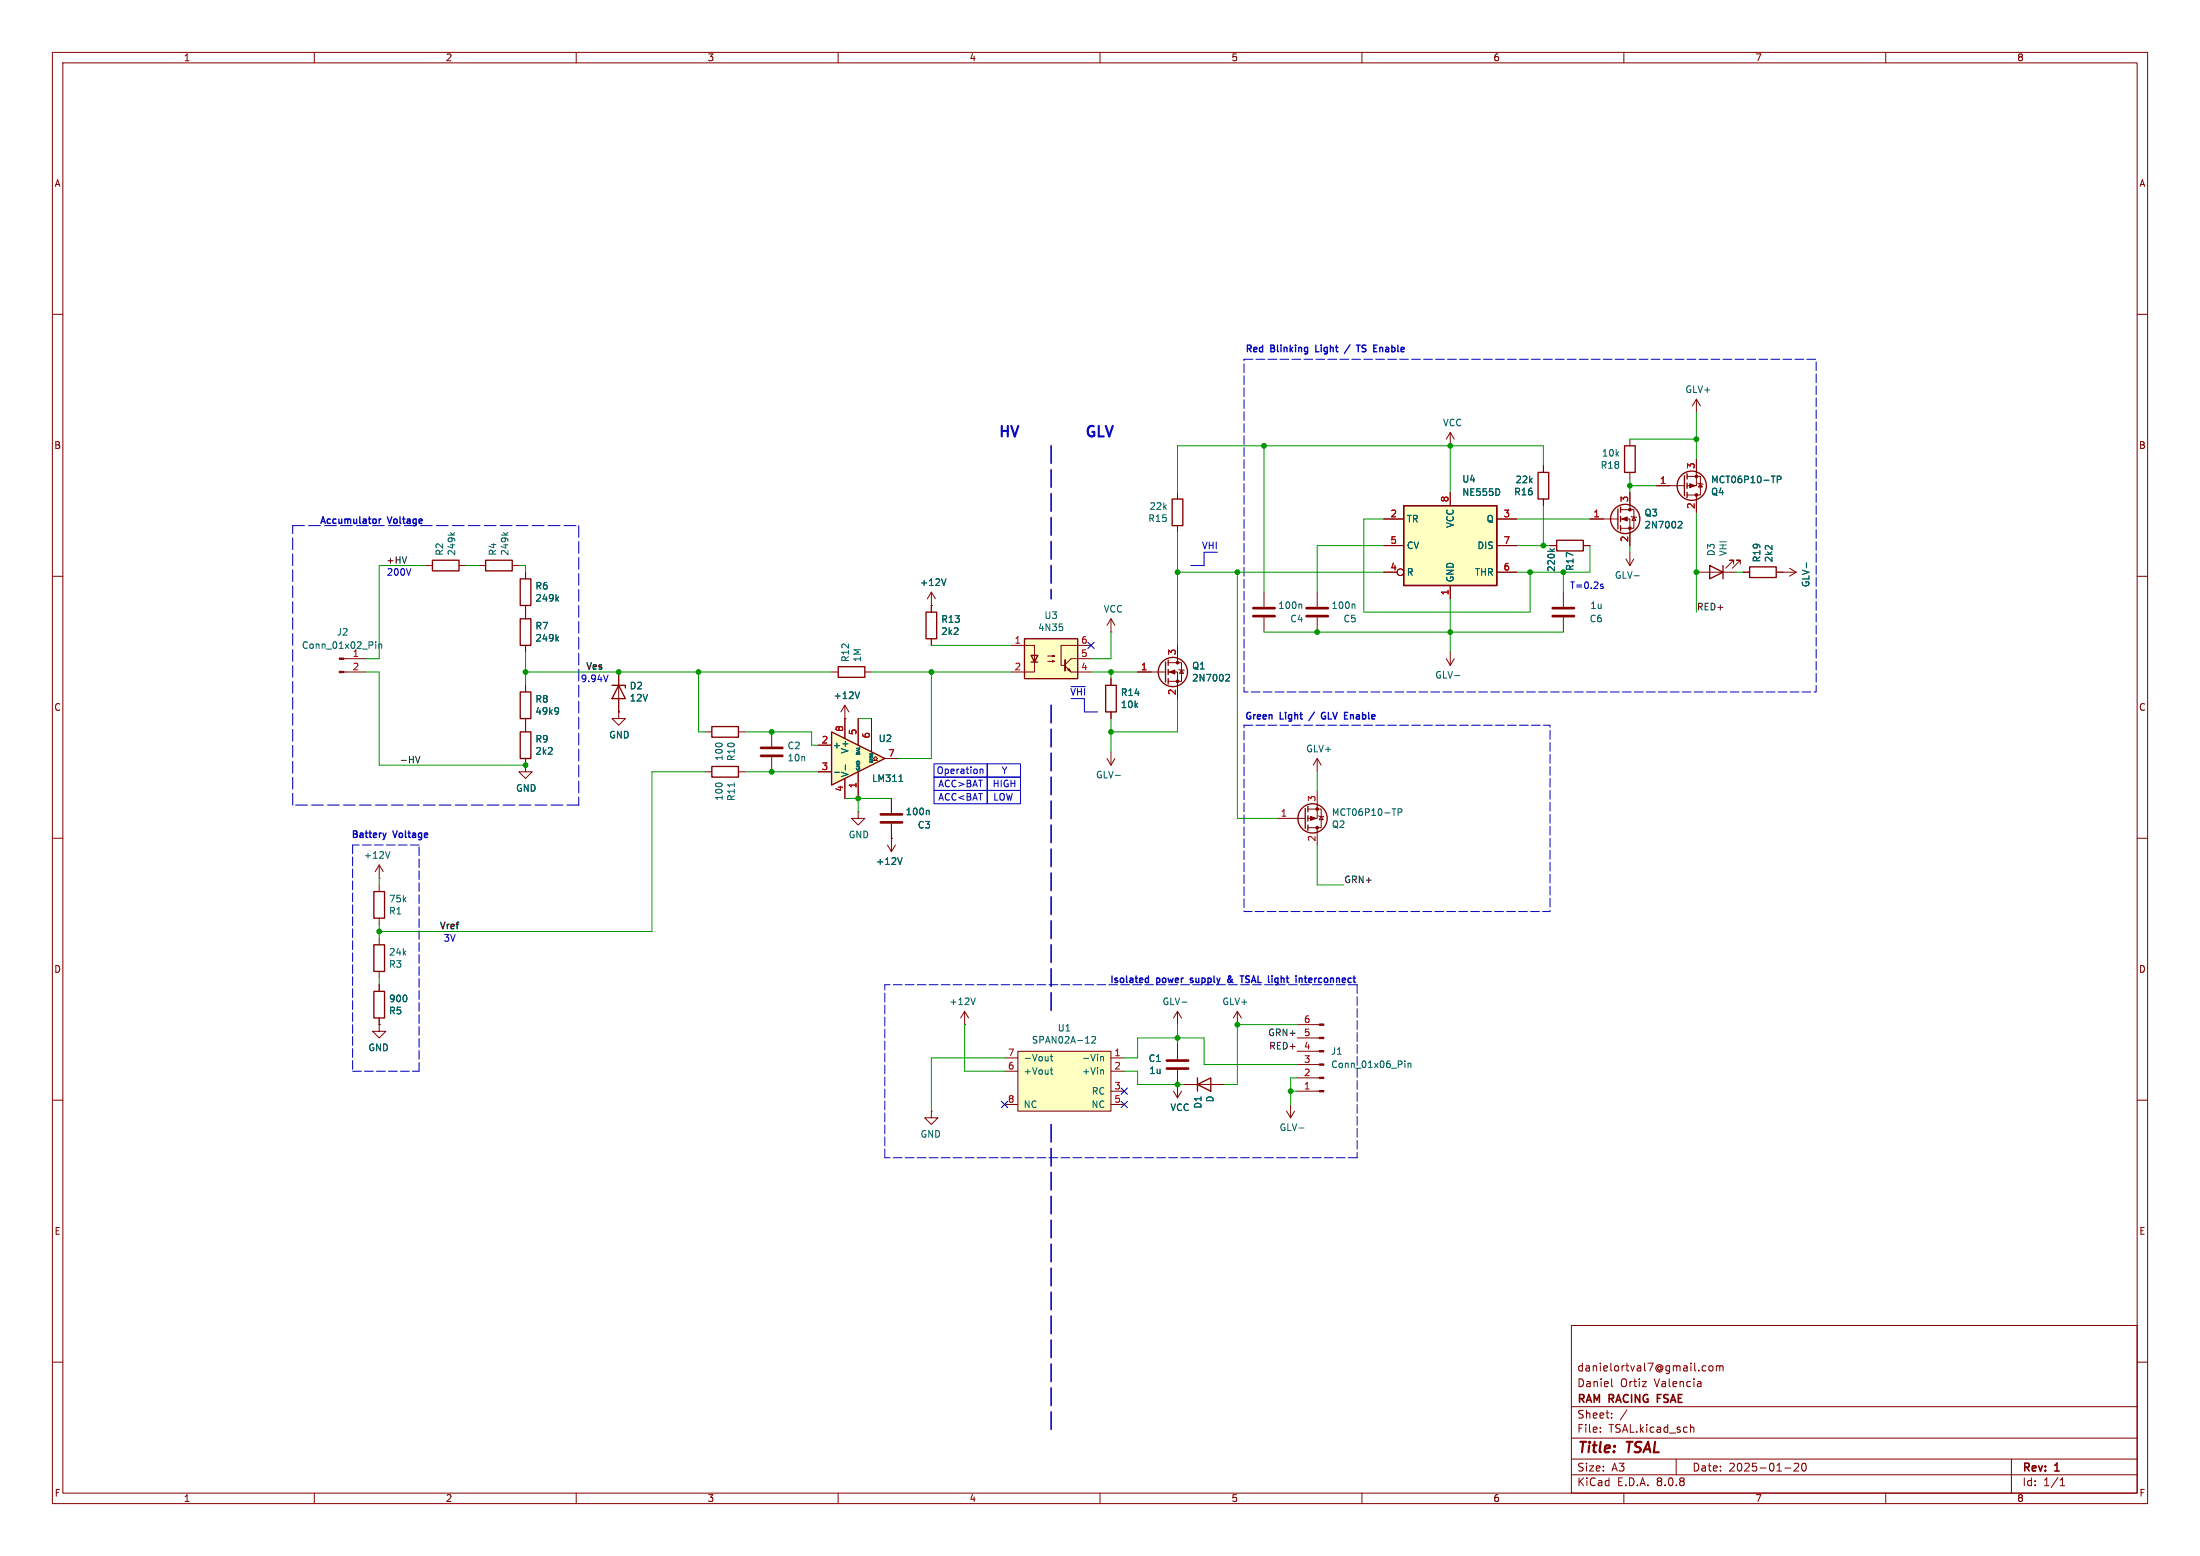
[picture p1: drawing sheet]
<svg xmlns="http://www.w3.org/2000/svg" width="420mm" height="297mm" viewBox="0 0 420 297" stroke-linecap="round" stroke-linejoin="round" font-family="sans-serif">
<g fill="none" stroke="#840000" stroke-width=".19">
<path d="M10 10h400v277h-400zM12 12h396v273h-396zM60 10v2M110 10v2M160 10v2M210 10v2M260 10v2M310 10v2M360 10v2M10 60h2M408 60h2M224.8 94v1.3"/>
<path d="M316.2 92.7h5.4M322.1 90.9h2.5v3.6h-2.5M323.8 87.6v5.1h-1.7M323.8 94.5v3.3M324.1 92.2l1 .3M324.6 92.3l.4 .7h-.8zM10 110h2M177.8 115.6h.1M177.8 113l-.8 1.3M177.8 113v3.8M177.8 113l.8 1.3M224.8 100.3v1.3"/>
<path d="M295.9 104.1h1.3M302.3 104.1h1.2M408 110h2M147.3 139.7v2.8M177.8 121.9v1.3M212.1 129.5v1.3M212.1 135.9v1.3M217.2 128.3h5.3M223 128.3h1.8v5.1M223 126.5h2.6v3.5h-2.6M224.8 123.2v3.3M225 127.8l1.1 .2"/>
<path d="M225.6 127.9l.3 .6h-.7zM10 160h2M134.6 147.3h1.3M141 147.3h1.2M147.3 144.5v2.8M163.8 154.9v1.3h1.3l-1.3 1.3-1.2-1.3h1.2M163.8 154.9h.1M170.2 152.4v2.8M170.2 157.2v5.4M243.8 156.2h5.4M249.7 154.4h2.5v3.6h-2.5M251.5 151.1v5.1h-1.8"/>
<path d="M251.5 144.8v2.5M251.5 158v3.3M251.5 144.8l-.8 1.3M251.5 144.8l.7 1.3M251.7 155.7l1 .3M252.2 155.8l.4 .7h-.8zM408 160h2M72.4 167.6h.1M72.4 165.1l.8 1.3M72.4 165.1v2.5M72.4 168.9v1.3M72.4 175.3v1.2"/>
<path d="M72.4 179.1v1.2M72.4 165.1l-.8 1.3M169.4 161.3l.8 1.3M170.2 160h.1M170.9 161.3l-.7 1.3M72.4 195.6v1.3h-1.3l1.3 1.2 1.3-1.2h-1.3M72.4 195.6h.1M72.4 185.4v1.3M72.4 188v1.2M72.4 194.3v1.3M10 210h2M408 210h2"/>
<path d="M300 253h108v32h-108zM10 260h2M300 278.5h108M300 274.5h108M300 268.5h108M305.5 273.2v.2M305.5 272.5v.1M307.7 270.5v.2M307.7 263.2v1.3l.2 .2M307.7 269.8v.1M310.6 269.1l-1.3 1.9M320 278.5v3"/>
<path d="M322.7 272.5l.2-.1 .4 .1 .1 .9M324.5 263.7l.2 .2v.8M324.7 264.6l-.5 .1M324.7 264l-.5 .1M325 261.5l.2 .2 .5-.1M325.7 260.8l-.5-.1-.2 .1M326.4 260.8l.3-.1 .3 .3v.4l-.3 .3-.3-.1-.2-.2zM327.7 260.8l.4-.1 .2 .2M327.7 260.7v1M328.3 260.9l.2-.2 .4 .1v.9M328.3 260.9v.8M342.5 279.4l.6-.1 .2 .1 .1 .3-1 1.1h1"/>
<path d="M344.1 279.4l.2-.1a.8 .8 0 0 1 .5 .7 .8 .8 0 0 1-.5 .8l-.2-.2-.2-.4zM384 278.5v6.5M408 260h2M60 285v2M110 285v2M160 285v2M210 285v2M260 285v2M300 281.5h108M310 285v2M340.7 280.2h1.2M360 285v2"/>
<path d="M393.3 283.6h.9M393.3 282.5l.4-.4v1.5"/>
</g>
<path d="M316.4 266.9h.5M317.1 266.2h-.7v1.5" fill="none" stroke="#840000" stroke-width=".3"/>
<g fill="none" stroke="#840000" stroke-width=".25">
<path d="M223.8 95.3h2v5h-2zM321.6 90.8v3.8M322.1 90.4v1M322.1 92.2v1M322.1 94v1M176.8 116.8h2v5.1h-2zM297.2 103.1h5.1v2.1h-5.1zM211.1 130.8h2v5.1h-2zM222.5 126.4v3.8M223 126v1M223 127.8v1M223 129.5v1.1"/>
<path d="M135.9 146.3h5.1v2h-5.1zM249.2 154.3v3.8M249.7 153.9v1M249.7 155.7v1M249.7 157.5v1M71.4 170.2h2v5.1h-2zM71.4 189.2h2v5.1h-2zM71.4 180.3h2v5.1h-2z"/>
<circle cx="323" cy="92.7" r="2.79"/>
<circle cx="223.9" cy="128.3" r="2.79"/>
<circle cx="250.6" cy="156.2" r="2.79"/>
</g>
<g fill="#840000" stroke="#840000" stroke-width=".19">
<path d="M322.6 92.3l1 .4-1 .4z"/>
<path d="M223.3 128.3l1-.4v.8z"/>
<path d="M250.2 155.8l1 .4-1 .4z"/>
<circle cx="323.8" cy="90.9" r=".25"/>
<circle cx="323.8" cy="94.5" r=".25"/>
<circle cx="224.8" cy="130" r=".25"/>
<circle cx="224.8" cy="126.5" r=".25"/>
<circle cx="251.5" cy="154.4" r=".25"/>
<circle cx="251.5" cy="158" r=".25"/>
</g>
<path d="M339.3 91.5h.6l.1-.2v-.3l-.7-.1v1.2M180.6 110.5l-.4 1.3M295.9 104.7l.5 .5M296.7 104.7l-.4 .4M234.2 128.7l.4 .1 .1 .3-.8 .9h.8M140.2 149.5v.7M177.2 154.7l.2 .2v.6M266.9 155h.6l.1-.2v-.3l-.7-.1v1.2M74.4 162.6l-.4 1.2M172.2 163.7l-.4 1.3" fill="none" stroke="#006464" stroke-width=".19"/>
<path d="M145.3 144.3h4.1M145.3 142.7h4.1M168.1 155.4h4.1M168.1 157h4.1" fill="none" stroke="#840000" stroke-width=".51"/>
<path d="M158.7 139.7l10.2 5.1-10.2 5.1z" fill="#ffffc2"/>
<g fill="none" stroke="#840000" stroke-width=".25">
<path d="M308.9 97.2v3.8M309.4 96.8v1M309.4 98.6v1M310.1 85.1h2.1v5.1h-2.1zM309.4 100.3v1M135.9 138.7h5.1v2h-5.1zM158.7 139.7l10.2 5.1-10.2 5.1zM160 127.3h5.1v2h-5.1z"/>
<circle cx="310.3" cy="99.1" r="2.79"/>
</g>
<g fill="none" stroke="#840000" stroke-width=".19">
<path d="M303.5 99.1h5.4M309.4 99.1h1.7v5M309.4 97.3h2.5v3.5h-2.5M311.1 83.8v1.3M311.1 90.2v1.2M311.1 94v3.3M311.4 98.6l1 .2M311.9 98.7l.4 .6h-.8zM310.4 106.7l.7 1.3M311.1 105.4v2.6M311.9 106.7l-.8 1.3M65.6 128.3h4.2"/>
<path d="M65.6 125.7h4.2M134.6 139.7h1.3M141 139.7h1.2M158.7 128.3h1.3M161.3 137.2h.1M161.3 134.6v6.4M161.3 134.6l-.8 1.3M161.3 134.6l.8 1.3M163.8 137.2v5M165.1 128.3h1.3M166.4 137.2v6.3M156.2 142.2h2.5"/>
<path d="M156.2 147.3h2.5M161.3 148.6v3.8M163.8 147.3v5.1M166.8 145.2h.3l-.3-.4 .3-.4 .4 .4-.4 .4h.4M168.9 144.8h2.5M184.1 195.6h.1M184.1 193l.8 1.3M184.1 193v2.6M184.1 193l-.7 1.3M224.8 193l.8 1.3M224.8 193v2.6M224.8 193l-.8 1.3"/>
</g>
<path d="M320.5 99.5l.5 .1 .1 .3-.8 .9h.8M312 109.9h.9M71.7 122.5v.1M71.7 122.9v.9M72.3 122.9v.9M72.3 123l.2-.1 .3 .1 .1 .8M164.1 132.1l-.4 1.2M159.3 147.4h.9M161.4 146v1M171.6 149.2h.7M186.2 190.5l-.4 1.3M225.6 191.3h1" fill="none" stroke="#006464" stroke-width=".19"/>
<g fill="#840000" stroke="#840000" stroke-width=".19">
<path d="M309.6 99.1l1-.4v.7z"/>
<path d="M64.8 128.1h.8v.3h-.8z"/>
<path d="M64.8 125.6h.8v.3h-.8z"/>
<circle cx="311.1" cy="100.8" r=".25"/>
<circle cx="311.1" cy="97.3" r=".25"/>
</g>
<path d="M195.6 121.9h10.1v7.6h-10.1z" fill="#ffffc2"/>
<path d="M195.6 121.9h10.1v7.6h-10.1zM196.8 125.1h1.3l-.6 1.3zM196.8 126.4h1.3" fill="none" stroke="#840000" stroke-width=".25"/>
<path d="M193 123.2h4.5v5.1h-4.5M200 126.2h1.3l-.4 .2v-.3l.4 .1M200 125.2h1.3l-.4 .1v-.2l.4 .1M203.3 127.1l1.2 1.2h3.8M203.8 127.9l.3-.3 .2 .5zM208.3 123.2h-5.7v3.8h.6M208.3 125.7h-3.8l-1.2 1.2M224.8 199.4v2.8M224.8 204.2v2.8" fill="none" stroke="#840000" stroke-width=".19"/>
<path d="M203.3 126v2" fill="none" stroke="#840000" stroke-width=".36"/>
<path d="M202.8 119.7v.5" fill="none" stroke="#006464" stroke-width=".19"/>
<path d="M222.8 204h4M222.8 202.4h4" fill="none" stroke="#840000" stroke-width=".51"/>
<path d="M194.3 200.7h17.8v11.4h-17.8z" fill="#ffffc2"/>
<g fill="none" stroke="#840000" stroke-width=".19">
<path d="M276.9 85.1h.1M276.9 82.6l-.8 1.2M276.9 82.6v2.5M276.9 82.6l.7 1.2M294.6 88.9v1.3M294.6 95.3v1.2M81.3 108h1.2M87.6 108h1.3M91.4 108h1.3M97.8 108h1.3M100.3 109.2v1.3M100.3 115.6v2.5"/>
<path d="M241.3 113v2.8M241.3 117.9v2.8M251.5 113v2.8M251.5 117.9v2.8M298.4 113v2.8M298.4 117.9v2.8M332.7 109.2h1.3M339.1 109.2h1.3M100.3 123.2v1.3M100.3 130.8v1.3M100.3 137.2v2.5M276.1 125.7l.8 1.3"/>
<path d="M276.9 124.5v2.5M277.6 125.7l-.7 1.3M100.3 146.1v1.2h1.3l-1.3 1.3-1.2-1.3h1.2M100.3 146.1h.1M100.3 144.8v1.3M236.2 193l.8 1.3M236.2 193v2.6M236.2 193l-.7 1.3M247.6 195.6h4.3M247.6 198.1h4.3M177.8 212.1v1.3h-1.3l1.3 1.2 1.3-1.2h-1.3M177.8 212.1h.1"/>
<path d="M191.8 201.9h2.5M191.8 204.5h2.5M191.8 210.8h2.5M194.3 200.7h17.8v11.4h-17.8zM212.1 201.9h2.5M212.1 204.5h2.5M212.1 208.3h2.5M212.1 210.8h2.5M224 208.3l.8 1.3M224.8 207h.1M224.8 207v2.6M225.6 208.3l-.8 1.3"/>
<path d="M226.1 207h7.6M245.6 212.1l.8 1.3M246.4 210.8v2.6M247.1 212.1l-.7 1.3M247.6 208.3h4.3M247.6 200.7h4.3M247.6 203.2h4.3M247.6 205.7h4.3"/>
</g>
<g fill="none" stroke="#006464" stroke-width=".19">
<path d="M86 101.6l.4 .5M86.8 101.6l-.5 .4M96.1 101.6l.5 .5M97 101.6l-.5 .4M106.3 114.3l.3 .5M106.6 113.9l-.4 .5M248.3 115.3l.2 .2v.6M258.5 115.3l.2 .2v.6M106.3 121.9l.3 .5M106.4 135.1l.2 .2-.1 .9M106.6 121.5l-.4 .5M106.6 135.6l-.2 .3"/>
<path d="M277.7 128.9h1M208.4 198l.5-.2 .3 .4-.8 .9h.8M200.5 201.7h.5M200.5 204.2h.5M200.7 201.2v1.1l.3 .2M200.7 203.8v1.1l.3 .1M210.1 201.7v.8M210.1 201.8l.2-.1h.3l.1 .8M210.5 204.2l.2 .2v.6M248 215.3h.9M268.2 202.5v.1M268.2 202.9v.9"/>
<path d="M268.8 202.9v.9M268.8 203.1l.2-.2 .3 .1 .1 .8"/>
</g>
<path d="M293.6 90.2h2.1v5.1h-2.1zM82.5 106.9h5.1v2.1h-5.1zM92.7 106.9h5.1v2.1h-5.1zM99.3 110.5h2v5.1h-2zM99.3 118.1h2v5.1h-2zM334 108.2h5.1v2h-5.1zM99.3 132.1h2v5.1h-2zM99.3 139.7h2v5.1h-2zM228.6 207l2.5-1.3v2.6zM228.6 205.7v2.6" fill="none" stroke="#840000" stroke-width=".25"/>
<g fill="#840000" stroke="#840000" stroke-width=".19">
<path d="M251.9 195.5h.8v.2h-.8z"/>
<path d="M251.9 198h.8v.2h-.8z"/>
<path d="M251.9 200.5h.8v.3h-.8z"/>
<path d="M251.9 203.1h.8v.2h-.8z"/>
<path d="M251.9 205.6h.8v.3h-.8z"/>
<path d="M251.9 208.2h.8v.2h-.8z"/>
</g>
<path d="M239.3 116.1h4M239.3 117.6h4M249.4 116.1h4.1M249.4 117.6h4.1M296.4 116.1h4.1M296.4 117.6h4.1" fill="none" stroke="#840000" stroke-width=".51"/>
<path d="M268 96.5h17.7v15.3h-17.7z" fill="#ffffc2"/>
<path d="M268 96.5h17.7v15.3h-17.7zM326.4 108l2.5 1.2-2.5 1.3zM328.9 108v2.5M116.8 130.8h2.6v.5M118.1 130.8l1.3 2.6h-2.6z" fill="none" stroke="#840000" stroke-width=".25"/>
<g fill="none" stroke="#840000" stroke-width=".19">
<path d="M323.8 76.2l-.7 1.3M323.8 76.2v2.5M323.8 76.2l.8 1.3M264.2 99.1h3.8M276.9 94v2.5M285.7 99.1h3.9M294.6 88.9v1.3M294.6 95.3v1.2M303.5 99.1h2.6M311.1 94v2.5M316.2 92.7h2.6M323.8 87.6v2.6"/>
<path d="M323.8 95.3v2.5M100.3 109.2v1.3M100.3 115.6v2.5M177.8 115.6h.1M177.8 115.6v1.2M212.1 118.1v2.6M212.1 118.1l-.8 1.3M212.1 118.1l.8 1.3M264.2 109.2h2.5M264.2 104.1h3.8M276.9 111.8v2.5M285.7 109.2h3.9"/>
<path d="M285.7 104.1h3.9M295.9 104.1h1.3M302.3 104.1h1.2M311.1 101.6v2.5M323.8 109.2h7.7M331 107.7v-.8h-.8h.8l-1.6 1.6M332.2 107.7v-.8h-.7h.7l-1.5 1.6M332.7 109.2h1.3M339.1 109.2h3.8M341.6 108.5l1.3 .7M342.9 109.2l-1.3 .8M100.3 123.2v1.3"/>
<path d="M100.3 130.8v1.3M100.3 137.2v2.5M118.1 135.9v1.3h1.3l-1.3 1.2-1.3-1.2h1.3M118.1 135.9h.1M118.1 128.3v7.6M161.3 137.2h.1M161.3 137.2v3.8M163.8 137.2v5M166.4 137.2v6.3M177.8 121.9v1.3M212.1 120.7h.1M212.1 129.5v1.3"/>
<path d="M212.1 135.9v1.3M217.2 128.3h2.5M224.8 123.2v2.5M224.8 130.8v2.6M100.3 146.1h.1M100.3 144.8v1.3M156.2 142.2h2.5M156.2 147.3h2.5M161.3 148.6v3.8M163.8 147.3v5.1M168.9 144.8h2.5M170.2 152.4v2.8"/>
<path d="M170.2 157.2v2.8M211.3 144.8l.8 1.3M212.1 143.5v2.6M212.9 144.8l-.8 1.3M170.2 160h.1M72.4 195.6h.1M72.4 188v1.2M72.4 194.3v1.3M224.8 199.4v2.8M224.8 207h.1M224.8 204.2v2.8M226.1 207h2.5"/>
<path d="M231.1 207h2.6"/>
<circle cx="267.3" cy="109.2" r=".63"/>
</g>
<g fill="none" stroke="#006464" stroke-width=".19">
<path d="M286.2 93.6v.7M320.5 99.5l.5 .1 .1 .3-.8 .9h.8M339.3 91.5h.6l.1-.2v-.3l-.7-.1v1.2M106.3 114.3l.3 .5M106.6 113.9l-.4 .5M180.6 110.5l-.4 1.3M295.9 104.7l.5 .5M296.7 104.7l-.4 .4M344.8 107.4v1M106.3 121.9l.3 .5M106.4 135.1l.2 .2-.1 .9M106.6 121.5l-.4 .5"/>
<path d="M106.6 135.6l-.2 .3M164.1 132.1l-.4 1.2M234.2 128.7l.4 .1 .1 .3-.8 .9h.8M159.3 147.4h.9M161.4 146v1M171.6 149.2h.7M177.2 154.7l.2 .2v.6M212.9 148h1M172.2 163.7l-.4 1.3"/>
</g>
<path d="M80.2 144.4l-.5 1.2" fill="none" stroke="#0f0f0f" stroke-width=".19"/>
<g fill="none" stroke="#0000c2" stroke-width=".19">
<path d="M229.9 105.4v2.6h-2.6M305.6 111.9l.4 .1 .1 .2-.2 .1h-.4M305.6 111.6h.4M116.1 128.9l-.4 1.2M207 133.4v2.5h2.5M178.3 145.8h10.2v2.5h-10.2zM178.3 148.3h10.2v2.6h-10.2zM178.3 150.9h10.2v2.5h-10.2zM187.1 146.8v.8M187.1 146.9l.2-.1 .3 .1 .1 .7M188.5 145.8h6.3v2.5h-6.3zM188.5 150.9h6.3v2.5h-6.3z"/>
<path d="M188.5 148.3h6.3v2.6h-6.3z"/>
</g>
<g fill="none" stroke="#0000c2" stroke-width=".25">
<path d="M257.7 65.8l-1.1 1.6M258.9 65.9h.8M259.3 65.9v1.2M263.4 66.3v.8M263.8 66.3l-.4 .1M72.4 99.1v.8M72.7 99.1l-.3 .2M252.7 136a.68 .68 0 0 0-.4 .6 .68 .68 0 0 0 .4 .6M73.7 159l-.3 .9M218.8 187.5h.4M218.8 186.8h.4M219.2 186.3v1.2"/>
<path d="M234.7 186.3l-.2 .2 .2 .4M234.8 186.7l-.4 .4 .1 .4h.3M236.7 186.3h.7M248.2 186.7l.4 .2v.6M249 186.7h.5M249.2 186.3v1.1l.2 .1"/>
</g>
<path d="M237.5 68.6h109.2v63.5h-109.2zM237.5 138.4h58.4v35.6h-58.4zM67.3 161.3v43.2M80 161.3h-12.7M259.1 188h-90.2M259.1 188v33M67.3 204.5h12.7M80 204.5v-43.2M168.9 221v-33M259.1 221h-90.2" fill="none" stroke="#0000c2" stroke-width=".19" stroke-dasharray="1.7 .6"/>
<path d="M55.9 100.3h54.6M110.5 100.3v53.4M55.9 153.7v-53.4M110.5 153.7h-54.6" fill="none" stroke="#0000c2" stroke-width=".2" stroke-dasharray="2.2 .8"/>
<path d="M200.7 85.1v29.2M200.7 134.6v58.4M200.7 214.6v58.4" fill="none" stroke="#0000c2" stroke-width=".3" stroke-dasharray="3.4 1.2"/>
<g fill="none" stroke="#009600" stroke-width=".19">
<path d="M323.8 78.7v8.9M241.3 85.1v27.9M264.2 99.1h-3.9v17.7h31.8v-7.6M276.9 85.1v8.9M289.6 99.1h13.9M294.6 88.9v-3.8h-69.8v8.9M294.6 96.5v7.6M311.1 92.7h5.1M311.1 91.4v2.6M311.1 83.8h12.7M323.8 97.8v19M81.3 108h-8.9v17.7h-2.6"/>
<path d="M88.9 108h2.5M99.1 108h1.2v1.2M224.8 109.2h39.4M224.8 101.6v21.6M236.2 109.2v47h7.6M264.2 104.1h-12.7v8.9M276.9 114.3v10.2M289.6 104.1h6.3M298.4 109.2v3.8M303.5 104.1v5.1h-13.9M311.1 104.1v1.3M331.5 109.2h1.2"/>
<path d="M69.8 128.3h2.6v17.8h27.9M100.3 124.5v6.3M100.3 128.3h58.4M133.3 128.3v11.4h1.3M142.2 139.7h12.7v2.5h1.3M163.8 137.2h2.6M166.4 128.3h26.6M177.8 128.3v16.5h-6.4M177.8 123.2h15.2M208.3 128.3h8.9M212.1 120.7v5h-3.8M212.1 128.3v1.2"/>
<path d="M212.1 137.2v6.3M224.8 133.4v6.3h-12.7M241.3 120.7h57.1M134.6 147.3h-10.1v30.5h-52.1M142.2 147.3h14M161.3 152.4h8.9M163.8 152.4v2.5M251.5 147.3v3.8M72.4 167.6v1.3M72.4 176.5v2.6M251.5 161.3v7.6h5M72.4 186.7v1.3"/>
<path d="M184.1 195.6v8.9h7.7M224.8 195.6v3.8M247.6 195.6h-11.4v11.4h-2.5M191.8 201.9h-14v10.2M214.6 201.9h2.6v-3.8h12.7v5.1h17.7M214.6 204.5h2.6v2.5h8.9M246.4 208.3h1.2M247.6 205.7h-1.2v5.1"/>
</g>
<path d="M207.7 122.6l1.2 1.2M208.9 122.6l-1.2 1.2M191.2 210.2l1.2 1.2M192.4 210.2l-1.2 1.2M214 207.7l1.2 1.2M214 210.2l1.2 1.2M215.2 207.7l-1.2 1.2M215.2 210.2l-1.2 1.2" fill="none" stroke="#000084" stroke-width=".19"/>
<g fill="#009600" stroke="#009600" stroke-width=".19">
<circle cx="212.1" cy="139.7" r=".46"/>
<circle cx="212.1" cy="128.3" r=".46"/>
<circle cx="163.8" cy="152.4" r=".46"/>
<circle cx="147.3" cy="147.3" r=".46"/>
<circle cx="177.8" cy="128.3" r=".46"/>
<circle cx="241.3" cy="85.1" r=".46"/>
<circle cx="276.9" cy="120.7" r=".46"/>
<circle cx="251.5" cy="120.7" r=".46"/>
<circle cx="276.9" cy="85.1" r=".46"/>
<circle cx="292.1" cy="109.2" r=".46"/>
<circle cx="224.8" cy="109.2" r=".46"/>
<circle cx="236.2" cy="109.2" r=".46"/>
<circle cx="236.2" cy="195.6" r=".46"/>
<circle cx="133.3" cy="128.3" r=".46"/>
<circle cx="100.3" cy="146.1" r=".46"/>
<circle cx="100.3" cy="128.3" r=".46"/>
<circle cx="147.3" cy="139.7" r=".46"/>
<circle cx="118.1" cy="128.3" r=".46"/>
<circle cx="224.8" cy="198.1" r=".46"/>
<circle cx="224.8" cy="207" r=".46"/>
<circle cx="246.4" cy="208.3" r=".46"/>
<circle cx="323.8" cy="83.8" r=".46"/>
<circle cx="311.1" cy="92.7" r=".46"/>
<circle cx="323.8" cy="109.2" r=".46"/>
<circle cx="298.4" cy="109.2" r=".46"/>
<circle cx="294.6" cy="104.1" r=".46"/>
<circle cx="72.4" cy="177.8" r=".46"/>
</g>
<g font-size="2.8" fill="#0000c2">
<text x="190.5" y="83.6">HV</text>
<text x="207" y="83.6">GLV</text>
</g>
<g font-size="2.8" fill="#840000">
<text x="301" y="277.9">Title:</text>
<text x="310.6" y="277.9">TSAL</text>
</g>
<g font-size="2.1" fill="#840000">
<text x="301" y="262">danielortval7@gmail.com</text>
<text x="301" y="268.2">RAM</text>
<text x="301" y="265">Daniel</text>
<text x="307.2" y="268.2">RACING</text>
<text x="309.3" y="265">Ortiz</text>
<text x="315.9" y="265">Valencia</text>
<text x="317" y="268.2">FSAE</text>
<text x="301" y="273.7">File:</text>
<text x="301" y="271">Sheet:</text>
<text x="307.1" y="273.7">TSAL.kicad_sch</text>
<text x="301" y="281.1">Size:</text>
<text x="307.6" y="281.1">A3</text>
<text x="323" y="281.1">Date:</text>
<text x="330" y="281.1">2025-01-20</text>
<text x="386" y="281.3">Rev:</text>
<text x="392.4" y="281.3">1</text>
<text x="301" y="283.9">KiCad</text>
<text x="308.7" y="283.9">E.D.A.</text>
<text x="316.3" y="283.9">8.0.8</text>
<text x="386" y="283.9">Id:</text>
<text x="390.1" y="283.9">1/1</text>
</g>
<g font-size="1.8" fill="#840000">
<text x="35" y="11.9">1</text>
<text x="85" y="11.9">2</text>
<text x="135" y="11.9">3</text>
<text x="185" y="11.9">4</text>
<text x="235" y="11.9">5</text>
<text x="285" y="11.9">6</text>
<text x="335" y="11.9">7</text>
<text x="385" y="11.9">8</text>
<text x="10.3" y="35.9">A</text>
<text x="408.3" y="35.9">A</text>
<text x="10.3" y="85.9">B</text>
<text x="408.2" y="85.9">B</text>
<text x="10.3" y="135.9">C</text>
<text x="408.2" y="135.9">C</text>
<text x="10.3" y="185.9">D</text>
<text x="408.2" y="185.9">D</text>
<text x="10.3" y="235.9">E</text>
<text x="408.3" y="235.9">E</text>
<text x="10.3" y="285.9">F</text>
<text x="35" y="286.9">1</text>
<text x="85" y="286.9">2</text>
<text x="135" y="286.9">3</text>
<text x="185" y="286.9">4</text>
<text x="235" y="286.9">5</text>
<text x="285" y="286.9">6</text>
<text x="335" y="286.9">7</text>
<text x="385" y="286.9">8</text>
<text x="408.3" y="285.9">F</text>
</g>
<g font-size="1.8" fill="#0000c2">
<text x="237.5" y="67.3">Red</text>
<text x="242.5" y="67.3">Blinking</text>
<text x="251.6" y="67.3">Light</text>
<text x="260.5" y="67.3">TS</text>
<text x="264.2" y="67.3">Enable</text>
<text x="61" y="100.1">Accumulator</text>
<text x="74.2" y="100.1">Voltage</text>
<text x="229.4" y="104.9">VHI</text>
<text x="73.7" y="110.1">200V</text>
<text x="299.6" y="112.6">T=0.2s</text>
<text x="110.8" y="130.4">9.94V</text>
<text x="204.2" y="132.8">~{VHI}</text>
<text x="237.4" y="137.4">Green</text>
<text x="244.3" y="137.4">Light</text>
<text x="250.4" y="137.4">/</text>
<text x="253.2" y="137.4">GLV Enable</text>
<text x="178.7" y="147.9">Operation</text>
<text x="191.1" y="147.9">Y</text>
<text x="179" y="150.5">ACC&gt;BAT</text>
<text x="179" y="153">ACC&lt;BAT</text>
<text x="189.4" y="150.5">HIGH</text>
<text x="189.5" y="153">LOW</text>
<text x="66.8" y="160">Battery</text>
<text x="75" y="160">Voltage</text>
<text x="84.6" y="179.9">3V</text>
<text x="211.6" y="187.7">Isolated</text>
<text x="220.7" y="187.7">power</text>
<text x="227.7" y="187.7">supply</text>
<text x="235.2" y="187.7">&amp;</text>
<text x="238.3" y="187.7">TSAL light</text>
<text x="249.8" y="187.7">interconnect</text>
</g>
<g font-size="1.8" fill="#006464">
<text x="321.6" y="75.2">GLV+</text>
<text x="275.4" y="81.6">VCC</text>
<text x="305.5" y="89.7">R18</text>
<text x="305.7" y="87.4">10k</text>
<text x="279.1" y="92.3">U4</text>
<text x="279.1" y="94.8">NE555D</text>
<text x="289" y="94.7">R16</text>
<text x="289.2" y="92.4">22k</text>
<text x="326.6" y="94.7">Q4</text>
<text x="326.6" y="92.4">MCT06P10-TP</text>
<text x="219.1" y="99.8">R15</text>
<text x="219.4" y="97.5">22k</text>
<text x="268.5" y="99.9">TR</text>
<text x="277.7" y="100.9" transform="rotate(-90 277.7 100.9)">VCC</text>
<text x="283.7" y="99.9">Q</text>
<text x="313.9" y="98.8">Q3</text>
<text x="313.9" y="101.1">2N7002</text>
<text x="84.8" y="106.2" transform="rotate(-90 84.8 106.2)">R2</text>
<text x="87.1" y="106.2" transform="rotate(-90 87.1 106.2)">249k</text>
<text x="94.9" y="106.2" transform="rotate(-90 94.9 106.2)">R4</text>
<text x="97.3" y="106.2" transform="rotate(-90 97.3 106.2)">249k</text>
<text x="268.5" y="105">CV</text>
<text x="282" y="105">DIS</text>
<text x="327.5" y="106.2" transform="rotate(-90 327.5 106.2)">D3</text>
<text x="329.8" y="106.2" transform="rotate(-90 329.8 106.2)">VHI</text>
<text x="336.2" y="107.4" transform="rotate(-90 336.2 107.4)">R19</text>
<text x="338.6" y="107.4" transform="rotate(-90 338.6 107.4)">2k2</text>
<text x="102.1" y="112.7">R6</text>
<text x="175.5" y="112">+12V</text>
<text x="268.5" y="110.1">R</text>
<text x="277.7" y="111.3" transform="rotate(-90 277.7 111.3)">GND</text>
<text x="281.5" y="110.1">THR</text>
<text x="297" y="109.3" transform="rotate(-90 297 109.3)">220k</text>
<text x="300.6" y="109.1" transform="rotate(-90 300.6 109.1)">R17</text>
<text x="308.2" y="110.7">GLV-</text>
<text x="345.6" y="112.2" transform="rotate(-90 345.6 112.2)">GLV-</text>
<text x="102.1" y="115">249k</text>
<text x="179.6" y="119.1">R13</text>
<text x="199.3" y="118.3">U3</text>
<text x="210.6" y="117.1">VCC</text>
<text x="243.9" y="116.4">100n</text>
<text x="246.2" y="119">C4</text>
<text x="254.1" y="116.4">100n</text>
<text x="256.4" y="119">C5</text>
<text x="303.4" y="119">C6</text>
<text x="303.5" y="116.4">1u</text>
<text x="57.5" y="124.1">Conn_01x02_Pin</text>
<text x="64.2" y="121.5">J2</text>
<text x="67.2" y="125.5">1</text>
<text x="102.1" y="120.3">R7</text>
<text x="102.1" y="122.7">249k</text>
<text x="179.6" y="121.4">2k2</text>
<text x="198.1" y="120.7">4N35</text>
<text x="120.1" y="131.8">D2</text>
<text x="162.3" y="126.5" transform="rotate(-90 162.3 126.5)">R12</text>
<text x="164.6" y="126.5" transform="rotate(-90 164.6 126.5)">1M</text>
<text x="227.5" y="128">Q1</text>
<text x="227.5" y="130.3">2N7002</text>
<text x="273.9" y="129.7">GLV-</text>
<text x="102.1" y="134.3">R8</text>
<text x="102.1" y="136.6">49k9</text>
<text x="120.1" y="134.1">12V</text>
<text x="159" y="133.6">+12V</text>
<text x="213.9" y="135.4">10k</text>
<text x="213.9" y="133">R14</text>
<text x="102.1" y="141.9">R9</text>
<text x="116.2" y="141.1">GND</text>
<text x="150.3" y="143.2">C2</text>
<text x="158.9" y="143.1">+</text>
<text x="162.2" y="144" transform="rotate(-90 162.2 144)">V+</text>
<text x="167.6" y="141.8">U2</text>
<text x="249.3" y="143.8">GLV+</text>
<text x="102.1" y="144.2">2k2</text>
<text x="138.2" y="145.3" transform="rotate(-90 138.2 145.3)">100</text>
<text x="140.5" y="145.4" transform="rotate(-90 140.5 145.4)">R10</text>
<text x="150.3" y="145.5">10n</text>
<text x="162.2" y="148.5" transform="rotate(-90 162.2 148.5)">V-</text>
<text x="166.4" y="149.5">LM311</text>
<text x="209.1" y="148.8">GLV-</text>
<text x="98.4" y="151.3">GND</text>
<text x="138.2" y="152.9" transform="rotate(-90 138.2 152.9)">100</text>
<text x="140.5" y="153" transform="rotate(-90 140.5 153)">R11</text>
<text x="172.8" y="155.8">100n</text>
<text x="254.2" y="155.9">MCT06P10-TP</text>
<text x="161.9" y="160.2">GND</text>
<text x="175.1" y="158.3">C3</text>
<text x="254.2" y="158.2">Q2</text>
<text x="69.4" y="164.1">+12V</text>
<text x="167.2" y="165.3">+12V</text>
<text x="74.2" y="172.4">75k</text>
<text x="74.2" y="174.8">R1</text>
<text x="74.2" y="184.9">R3</text>
<text x="74.2" y="182.6">24k</text>
<text x="74.2" y="191.5">900</text>
<text x="74.2" y="193.8">R5</text>
<text x="181.1" y="192">+12V</text>
<text x="201.8" y="197.1">U1</text>
<text x="221.8" y="192">GLV-</text>
<text x="233.3" y="192">GLV+</text>
<text x="70.2" y="200.8">GND</text>
<text x="195.3" y="202.8">-Vout</text>
<text x="196.9" y="199.4">SPAN02A-12</text>
<text x="206.5" y="202.8">-Vin</text>
<text x="219.2" y="202.9">C1</text>
<text x="254" y="201.5">J1</text>
<text x="195.3" y="205.3">+Vout</text>
<text x="206.5" y="205.3">+Vin</text>
<text x="208.3" y="209.1">RC</text>
<text x="219.3" y="205.2">1u</text>
<text x="254" y="204.1">Conn_01x06_Pin</text>
<text x="195.3" y="211.7">NC</text>
<text x="208.3" y="211.7">NC</text>
<text x="223.3" y="212.3">VCC</text>
<text x="229.6" y="211.7" transform="rotate(-90 229.6 211.7)">D1</text>
<text x="231.9" y="210.5" transform="rotate(-90 231.9 210.5)">D</text>
<text x="175.6" y="217.3">GND</text>
<text x="244.2" y="216.1">GLV-</text>
</g>
<g font-size="1.8" fill="#a90000">
<text x="323.6" y="89.6" transform="rotate(-90 323.6 89.6)">3</text>
<text x="276.6" y="96" transform="rotate(-90 276.6 96)">8</text>
<text x="310.9" y="96" transform="rotate(-90 310.9 96)">3</text>
<text x="316.8" y="92.5">1</text>
<text x="265.4" y="98.8">2</text>
<text x="286.9" y="98.8">3</text>
<text x="304.1" y="98.8">1</text>
<text x="323.6" y="97.2" transform="rotate(-90 323.6 97.2)">2</text>
<text x="265.4" y="103.9">5</text>
<text x="286.9" y="103.9">7</text>
<text x="310.9" y="103.6" transform="rotate(-90 310.9 103.6)">2</text>
<text x="265.4" y="109">4</text>
<text x="276.6" y="113.7" transform="rotate(-90 276.6 113.7)">1</text>
<text x="286.9" y="109">6</text>
<text x="193.6" y="122.9">1</text>
<text x="206.3" y="125.5">5</text>
<text x="206.3" y="122.9">6</text>
<text x="224.5" y="125.2" transform="rotate(-90 224.5 125.2)">3</text>
<text x="67.2" y="128">2</text>
<text x="193.6" y="128">2</text>
<text x="206.3" y="128">4</text>
<text x="217.7" y="128">1</text>
<text x="224.5" y="132.8" transform="rotate(-90 224.5 132.8)">2</text>
<text x="156.8" y="142">2</text>
<text x="161" y="139.8" transform="rotate(-90 161 139.8)">8</text>
<text x="163.6" y="140.4" transform="rotate(-90 163.6 140.4)">5</text>
<text x="166.1" y="141" transform="rotate(-90 166.1 141)">6</text>
<text x="156.8" y="147.1">3</text>
<text x="169.5" y="144.5">7</text>
<text x="161" y="151.2" transform="rotate(-90 161 151.2)">4</text>
<text x="163.6" y="150.6" transform="rotate(-90 163.6 150.6)">1</text>
<text x="244.4" y="156">1</text>
<text x="251.2" y="153.1" transform="rotate(-90 251.2 153.1)">3</text>
<text x="251.2" y="160.7" transform="rotate(-90 251.2 160.7)">2</text>
<text x="248.8" y="197.9">5</text>
<text x="248.8" y="195.3">6</text>
<text x="192.3" y="201.7">7</text>
<text x="212.7" y="201.7">1</text>
<text x="248.8" y="202.9">3</text>
<text x="248.8" y="200.4">4</text>
<text x="192.3" y="204.2">6</text>
<text x="212.7" y="204.2">2</text>
<text x="212.7" y="208">3</text>
<text x="248.8" y="208">1</text>
<text x="248.8" y="205.5">2</text>
<text x="192.3" y="210.6">8</text>
<text x="212.7" y="210.6">5</text>
</g>
<g font-size="1.8" fill="#0f0f0f">
<text x="73.7" y="107.7">+HV</text>
<text x="323.8" y="116.6">RED+</text>
<text x="111.8" y="127.9">Ves</text>
<text x="76.2" y="145.8">-HV</text>
<text x="256.5" y="168.6">GRN+</text>
<text x="83.8" y="177.4">Vref</text>
<text x="242" y="197.9">GRN+</text>
<text x="242.2" y="200.4">RED+</text>
</g>
<g font-size=".9" fill="#006464">
<text x="164.4" y="147.2" transform="rotate(-90 164.4 147.2)">GND</text>
<text x="164.4" y="144.4" transform="rotate(-90 164.4 144.4)">BAL</text>
</g>
<text font-size=".7" fill="#006464" x="166.9" y="145.9" transform="rotate(-90 166.9 145.9)">STRB</text>
</svg>
